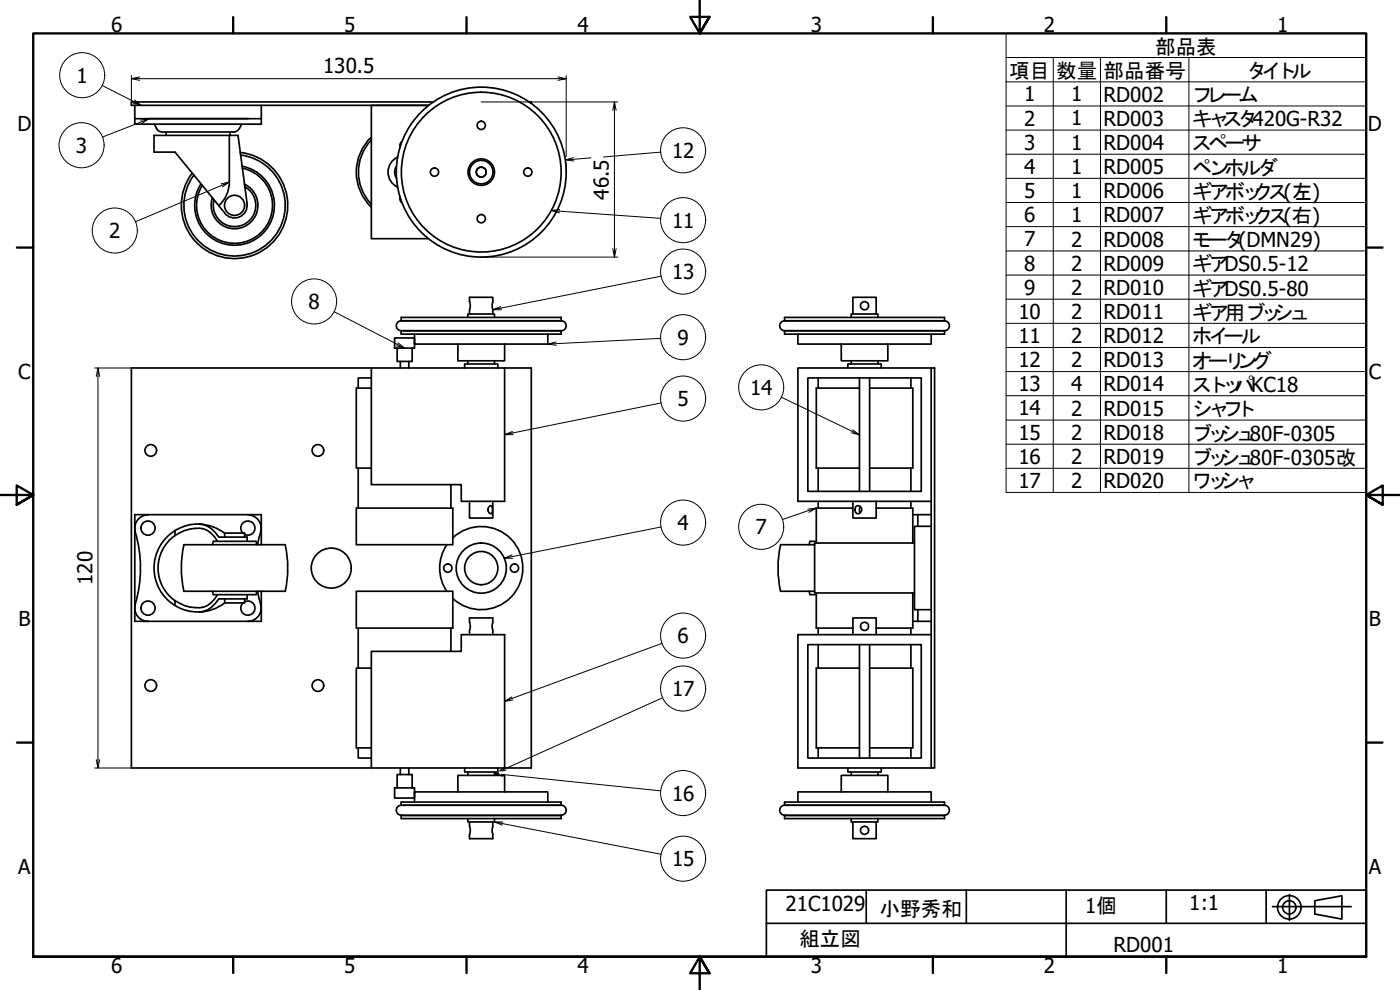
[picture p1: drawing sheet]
<svg xmlns="http://www.w3.org/2000/svg" width="420mm" height="297mm" viewBox="0 0 420 297" stroke-linecap="round" stroke-linejoin="round" font-family="sans-serif">
<!-- layer: Visible (ISO) -->
<g fill="none" stroke="#000" stroke-width=".51">
<path d="M40.4 31.6v4h38v-4M40.4 35.6v1.7h38v-1.7M44.4 35.6h30M46.4 37.3l.6 1.2M47 38.5l.5 .7 1.2 .4h21.4l1.2-.4 .6-.7M49.8 39.6v1M69 39.6v1M72.5 37.3l-.6 1.2M130 30.6h-90.6v1h89.2h-17.2v40h17.2M158.9 30.6h.5v.4M68.8 40.6v14a9.4 9.4 0 0 1-3.2 7.1M72.1 45.7a16 16 0 0 1 13.6 20.4 16 16 0 0 1-22.5 9.8 16 16 0 0 1-5.5-23.9"/>
<path d="M72.2 46.5a15.2 15.2 0 0 1 12.8 19.5 15.2 15.2 0 0 1-21.4 9.2 15.2 15.2 0 0 1-5.4-22.6M72.6 49.8a12 12 0 0 1 9.2 15.5 12 12 0 0 1-16.5 7.1 12 12 0 0 1-5-17.2M72.7 50.5a11.4 11.4 0 0 1 8.5 14.7 11.4 11.4 0 0 1-15.6 6.7 11.4 11.4 0 0 1-4.9-16.3M73.3 55.2a7 7 0 0 1 3.6 9.1 7 7 0 0 1-9 3.9 7 7 0 0 1-4.2-8.8M73.4 56a6.4 6.4 0 0 1 2.8 8.2 6.4 6.4 0 0 1-7.9 3.4 6.4 6.4 0 0 1-4.1-7.6M111.4 41.1a14.5 14.5 0 0 0 0 21M111.5 42a13.9 13.9 0 0 0 0 19.3M119 49.9a3 3 0 0 0 0 3.5M119.4 47.1a5 5 0 0 0-2.9 4.5 5 5 0 0 0 2.9 4.6M120.1 59.2l-.1 .7 .6 .9M120.6 42.5l-.4 .5-.1 1.1M74.1 61.1a3.8 3.8 0 0 1-2.2 4 3.8 3.8 0 0 1-4.4-1.1"/>
<path d="M74.2 61.1l-2.8-20.5h-25.2v5h6.3l15 18.4M120.4 96.3v-1.1h48v1.1M120.4 99.2v1.1h48v-1.1M120.4 96.3h48M120.4 99.2h48M120.4 96.3a1.49 1.49 0 0 0-1.5 1.4 1.49 1.49 0 0 0 1.5 1.5M140.4 95.2v-1h8v1M140.9 94.2v-1.3a3.1 3.1 0 0 0 0-2.4v-1.3h7l-.2 2 .2 3M168.4 96.3a1.49 1.49 0 0 1 1.5 1.4 1.49 1.49 0 0 1-1.5 1.5M235.5 95.2h48v1.1h-48zM235.5 99.2h48v1.1h-48zM235.5 96.3a1.49 1.49 0 0 0-1.5 1.4 1.49 1.49 0 0 0 1.5 1.5"/>
<path d="M255.5 95.2v-1h8v1M256 94.2v-5h7v5M283.4 96.3a1.49 1.49 0 0 1 1.5 1.4 1.49 1.49 0 0 1-1.5 1.5M111.4 110.4h40v40h-13v-5h-27zM111.4 116.4h-4.5v24h4.5M111.4 113.4h-3.9v3M111.4 110.4h-72v120h72M118.4 101.4h6v3h-6zM119.2 104.4v4h4.5v-4M120.1 108.4v2M122.7 108.4v2M124.4 100.3v2.9h40v-2.9"/>
<path d="M137.4 103.2v5.1h14v-5.1M139.4 110.4v-1.2h10v1.2M140.4 108.3v.9M148.4 108.3v.9M151.4 110.4h8v120h-8M239.5 100.3v2.9h40v-2.9M242.4 113.4h34.1v34h-34.1zM245.6 113.4v3M252.5 103.2v5.1h13.9v-5.1M254.4 110.4v-1.2h10.1v1.2M255.5 108.3v.9M257.9 116.4h-12.9v24h12.9"/>
<path d="M257.9 113.4v34M261 116.4h12.9v24h-12.9M261 113.4v34M263.5 108.3v.9M273.4 113.4v3M279.5 110.4h1v120h-1zM279.5 110.4h-40v40h40M44.4 154.5a4 4 0 0 0-3.8 5.1 39.1 39.1 0 0 1-.1 22.3 4 4 0 0 0 3.9 4.5M52.5 159.2a13.2 13.2 0 0 0 0 22.5M52.5 159.2a12.2 12.2 0 0 1 8.7-1.8 8.5 8.5 0 0 1 4.5 3.7h8.5v1.3M52.5 159.2v1.5a11.5 11.5 0 0 1 8.6-2 7.7 7.7 0 0 1 4.2 3.7M59.8 157.3a13.2 13.2 0 0 1 7.6 2.7"/>
<path d="M72.9 160a2.13 2.13 0 0 1 .7-3.5 2.13 2.13 0 0 1 2.9 2.1 2.13 2.13 0 0 1-3.1 1.7M74.4 154.5a4 4 0 0 1 3.8 5.1M78.2 159.6l-.9 3.8M106.9 152.4h29v11h-29zM107.5 140.4v12M135.3 145.4v7M140.9 150.4v5h7v-5M146.7 152.1l.6-.4a1.76 1.76 0 0 1 0 2.5 1.28 1.28 0 0 1-.6-2.1zM245.6 140.4v7M245.6 150.4v2M256 150.4v5h7v-5M256 152.4h-11v10.5"/>
<path d="M256.8 152.1a1.14 1.14 0 0 1 1.7 .3 1.14 1.14 0 0 1-.6 1.6 1.05 1.05 0 0 1-1.2-.3 1.05 1.05 0 0 1 0-1.3zM258.1 151.9l-.2 .7 .2 1.3M263 152.4h10.9v10.5M273.4 140.4v7M273.4 150.4v2M273.9 154.4h5.6M275.5 154.4v3.5M279.5 157.9h-5.1v25h5.1M52.5 160.7a12 12 0 0 0 0 19.5M55.2 163.4h30.5M55.2 177.4h30.5M55.2 163.5a32 32 0 0 0 0 13.9"/>
<path d="M63.8 177.4l.2 1h12.8l.3-1M63.8 163.4l.2-1h12.8l.3 1M65.3 178.4a6.4 6.4 0 0 1-7 3.9 10.9 10.9 0 0 1-5.8-2.1v1.5M67.4 161.1v-1.2h6v1.2M67.4 179.7v1.2h6v-1.2M74.2 178.4v1.3h-8.5a7.4 7.4 0 0 1-8.9 3.7l-3-1-1.3-.7M77.3 177.4l.9 3.9M78.4 163.4v-9h-38v32h38v-9M85.6 163.5a32 32 0 0 1 0 14M106.9 177.4h29v11.1h-29zM134.1 163.5a12.5 12.5 0 0 0 0 13.9M135.9 161.3a12.5 12.5 0 0 1 17.5 .4 12.5 12.5 0 0 1 0 17.5 12.5 12.5 0 0 1-17.5 .4"/>
<path d="M234.3 163.4h10.2M234.3 163.5a32 32 0 0 0 0 13.9h10.2M242.8 177.4l.3 1h1.9M245 162.4h-1.9l-.3 1M245 177.9v10.6h11M273.9 177.9v10.6h-10.9M274.4 162.9h-29.9v15h29.9M67.4 180.9a13.2 13.2 0 0 1-7.6 2.7M73.4 180.6a2.13 2.13 0 0 1 3.1 1.7 2.13 2.13 0 0 1-2.9 2.1 2.13 2.13 0 0 1-.7-3.5M78.2 181.3a4 4 0 0 1-3.8 5.1M107.5 188.5v12M111.4 195.4h27v-5h13v40h-40z"/>
<path d="M135.3 188.5v6.9M140.9 190.4v-1.2a3.1 3.1 0 0 0 0-2.5v-1.3h7l-.2 2 .2 3M242.4 193.4h34.1v34h-34.1zM245.6 188.5v1.9M245.6 193.4v7.1M256 190.4v-5h7v5M257.9 193.4v34M261 193.4v34M273.4 188.5v1.9M273.4 193.4v7.1M273.9 186.4h5.6M275.5 182.9v3.5"/>
<path d="M279.5 190.4h-40v40h40M111.4 200.5h-4.5v23.9h4.5M257.9 200.5h-12.9v23.9h12.9M261 200.5h12.9v23.9h-12.9M107.5 224.4v3h3.9M118.4 236.4h6v3h-6zM119.2 236.4v-4h4.5v4M120.1 230.4v2M122.7 230.4v2M137.4 237.6v-5h14v5M139.4 230.4v1.2h10v-1.2M140.4 231.6v1"/>
<path d="M148.4 231.6v1M245.6 224.4v3M252.5 237.6v-5h13.9v5M254.4 230.4v1.2h10.1v-1.2M255.5 231.6v1M263.5 231.6v1M273.4 224.4v3M120.4 241.6v-.9h48v.9M120.4 241.6h48M120.4 244.7h48v.9h-48zM120.4 241.6a1.49 1.49 0 0 0-1.5 1.5 1.49 1.49 0 0 0 1.5 1.5M124.4 240.7v-3.1h40v3.1"/>
<path d="M140.4 245.6v1h8v-1M140.9 246.6v1.3a3.1 3.1 0 0 1 0 2.5v1.2h7l-.2-2 .2-3M168.4 241.6a1.49 1.49 0 0 1 1.5 1.5 1.49 1.49 0 0 1-1.5 1.5M235.5 240.7h48v.9h-48zM235.5 244.7h48v.9h-48zM235.5 241.6a1.49 1.49 0 0 0-1.5 1.5 1.49 1.49 0 0 0 1.5 1.5M239.5 240.7v-3.1h40v3.1M255.5 245.6v1h8v-1M256 246.6v5h7v-5M283.4 241.6a1.49 1.49 0 0 1 1.5 1.5 1.49 1.49 0 0 1-1.5 1.5"/>
<circle cx="144.4" cy="37.6" r="1.24"/>
<circle cx="130.4" cy="51.6" r="1.24"/>
<circle cx="144.4" cy="51.6" r="24"/>
<circle cx="144.4" cy="51.6" r="3.5"/>
<circle cx="144.4" cy="51.6" r="1.49"/>
<circle cx="144.4" cy="51.6" r="4"/>
<circle cx="144.4" cy="51.6" r="25.5"/>
<circle cx="158.4" cy="51.6" r="1.24"/>
<circle cx="70.4" cy="61.6" r="3"/>
<circle cx="144.4" cy="65.6" r="1.24"/>
<circle cx="259.4" cy="91.7" r="1.23"/>
<circle cx="45.2" cy="135.1" r="1.75"/>
<circle cx="95.4" cy="135.1" r="1.75"/>
<circle cx="44.4" cy="158.5" r="2.13"/>
<circle cx="99.4" cy="170.5" r="6"/>
<circle cx="134.4" cy="170.5" r="1.24"/>
<circle cx="144.4" cy="170.5" r="7.5"/>
<circle cx="144.4" cy="170.5" r="5"/>
<circle cx="154.4" cy="170.5" r="1.24"/>
<circle cx="44.4" cy="182.5" r="2.13"/>
<circle cx="259.5" cy="187.9" r="1.21"/>
<circle cx="45.2" cy="205.7" r="1.75"/>
<circle cx="95.4" cy="205.7" r="1.75"/>
<circle cx="259.5" cy="249.1" r="1.21"/>
</g>
<!-- layer: Symbol (ISO) -->
<g fill="none" stroke="#000" stroke-width=".3">
<path d="M301.9 17.3v-7.3h108.1v7.3M301.9 17.3h108.1v7.3M301.9 17.3v130.5h108.1v-123.2M316.1 17.3v130.5M330.3 17.3v130.5M356.8 17.3v130.5M30.7 25.6l11.7 6-2.5-.7M40.4 30l2 1.6M42.6 37l2.2-1.4-14.1 5.5M44.8 35.6l-2.6 .5M301.9 24.6h108.1M301.9 31.8h108.1"/>
<path d="M301.9 39h108.1M66.7 56.1l2.1-1.5-28.2 11.9M68.8 54.6l-2.4 .6M169.7 48l2.5 .3M172.1 47.3l-2.4 .7 7.7-.6M198.3 45.6l-17.2 1.5M301.9 46.3h108.1M301.9 53.5h108.1M165.5 63.2l2.4 .7M168 62.9l-2.5 .3 32.8 2.3M301.9 60.8h108.1M301.9 68h108.1"/>
<path d="M301.9 75.3h108.1M100.3 93.5l21.1 10.9-2.4-.7M147.9 92.9h2.6M198.4 82.9l-50.5 10 2.3-.9M301.9 82.5h108.1M301.9 89.8h108.1M301.9 97h108.1M119.4 102.9l2 1.5M164.4 103.2l2.5 .4M198.3 101.5l-33.9 1.7 2.5-.6M234.5 119.2l23.4 11.3-2.4-.7M301.9 104.3h108.1"/>
<path d="M301.9 111.5h108.1M301.9 118.7h108.1M151.4 130.4h2.6M198.4 120.9l-47 9.5 2.4-.9M255.9 129l2 1.5M301.9 126h108.1M301.9 133.3h108.1M198.4 158.1l-47.1 9.4 2.4-1M242.8 153.7l2.2-1.3-10.2 3.5M245 152.4l-2.6 .4M301.9 140.5h108.1M151.3 167.5h2.6"/>
<path d="M198.7 193l-47.3 17.4 2.2-1.3M153.9 210l-2.5 .4M198.9 209.3l-48.7 22M148.4 232.1l2.5 .8M149.7 232l-1.3 .1 1.4 .2M150.3 232.3l48 5M151.5 230.2l-1.6 1.1M151.9 231.1l-1.3 .2M211.8 238a6.8 6.8 0 0 0-9.9-6.1 6.8 6.8 0 0 0-.8 11.6 6.8 6.8 0 0 0 10.6-4.5l.1-1M148.4 246.6l2.3 1M150.9 246.6h-2.5l50 9.7"/>
<circle cx="24.7" cy="22.6" r="6.8"/>
<circle cx="24.5" cy="43.6" r="6.8"/>
<circle cx="205" cy="45.1" r="6.8"/>
<circle cx="34.4" cy="69.2" r="6.8"/>
<circle cx="205" cy="66.1" r="6.8"/>
<circle cx="94.3" cy="90.4" r="6.8"/>
<circle cx="205" cy="81.5" r="6.8"/>
<circle cx="205" cy="101.2" r="6.8"/>
<circle cx="205" cy="119.6" r="6.8"/>
<circle cx="228.4" cy="116.2" r="6.8"/>
<circle cx="205" cy="156.8" r="6.8"/>
<circle cx="228.4" cy="158.1" r="6.8"/>
<circle cx="205" cy="190.7" r="6.8"/>
<circle cx="205" cy="206.6" r="6.8"/>
<circle cx="205" cy="257.6" r="6.8"/>
</g>
<!-- layer: Border (ISO) -->
<g fill="none" stroke="#000" stroke-width=".7">
<path d="M70 5.1v4.9M140 5.1v4.9M210 0v10l-2.9-4.9h5.8l-2.9 4.9 2.9-4.9M280 5.1v4.9M350 5.1v4.9M5.1 74.3h4.9M410 74.3h4.9M0 148.5h10l-5-2.8v5.7l5-2.9-5 2.9M420 148.5h-10l5-2.8v5.7l-5-2.9 5 2.9M5.1 222.8h4.9M410 222.8h4.9M10 287.1v-277.1h400v277.1h-400h400"/>
<path d="M70 287.1v4.9M140 287.1v4.9M212.9 292l-2.9-4.9 2.9 4.9h-5.8l2.9-4.9v9.9M280 287.1v4.9M350 287.1v4.9"/>
</g>
<!-- layer: Title (ISO) -->
<g fill="none" stroke="#000" stroke-width=".51">
<path d="M230 267.1h180v20h-180zM230 277h180M260 267.1v9.9M290 267.1v9.9M320 267.1v20M350 267.1v9.9M380 267.1v9.9M381.9 272h23.6M387 268.4v7.7M394.6 270.2l8.1-1.4v7l-8.1-1.6z"/>
<circle cx="386.9" cy="272.2" r="3.5"/>
<circle cx="386.9" cy="272.2" r="2"/>
</g>
<!-- layer: Dimension (ISO) -->
<g fill="none" stroke="#000" stroke-width=".3">
<path d="M39.4 23.6l2.5 .5M39.4 22.7v7.9M41.9 23.1l-2.5 .5h130.5l-2.5 .5M144.4 30.6h41M167.4 23.1l2.5 .5M169.9 22.7v24.3M184.4 30.6l-.5 2.5M184.9 33.1l-.5-2.5v46.5l-.5-2.5M169.9 49v2.6M144.4 77.1h41M184.9 74.6l-.5 2.5M28.4 110.4h11"/>
<path d="M29.4 110.4l-.5 2.6M29.9 113l-.5-2.6v120l-.5-2.4M28.4 230.4h11M29.9 228l-.5 2.4"/>
</g>
<g font-size="6.2">
<text x="33.3" y="9.6">6</text>
<text x="103.3" y="9.6">5</text>
<text x="173.3" y="9.6">4</text>
<text x="243.3" y="9.6">3</text>
<text x="313.3" y="9.6">2</text>
<text x="383.3" y="9.6">1</text>
<text x="346.6" y="16.2">部品表</text>
<text x="97" y="22">130.5</text>
<text x="302.8" y="23.3">項目</text>
<text x="317" y="23.4">数量</text>
<text x="331.2" y="23.4">部品番号</text>
<text x="374.3" y="23.4">タイトル</text>
<text x="23" y="24.8">1</text>
<text x="307.3" y="30.4">1</text>
<text x="321.5" y="30.4">1</text>
<text x="331.2" y="30.5">RD002</text>
<text x="357.7" y="30.5">フレーム</text>
<text x="5.3" y="39.4">D</text>
<text x="307.3" y="37.7">2</text>
<text x="321.5" y="37.6">1</text>
<text x="331.2" y="37.7">RD003</text>
<text x="357.7" y="37.8">キャスタ420G-R32</text>
<text x="410.5" y="39.4">D</text>
<text x="22.8" y="45.9">3</text>
<text x="201.7" y="47.4">12</text>
<text x="307.3" y="44.9">3</text>
<text x="321.5" y="44.9">1</text>
<text x="331.2" y="44.9">RD004</text>
<text x="357.7" y="45.1">スペーサ</text>
<text x="307.3" y="52.2">4</text>
<text x="321.5" y="52.2">1</text>
<text x="331.2" y="52.2">RD005</text>
<text x="357.7" y="52.4">ペンホルダ</text>
<text x="182.8" y="59.9" transform="rotate(-90 182.8 59.9)">46.5</text>
<text x="307.3" y="59.4">5</text>
<text x="321.5" y="59.4">1</text>
<text x="331.2" y="59.4">RD006</text>
<text x="357.7" y="59.7">ギアボックス(左)</text>
<text x="32.8" y="71.4">2</text>
<text x="201.7" y="68.3">11</text>
<text x="307.3" y="66.7">6</text>
<text x="321.5" y="66.7">1</text>
<text x="331.2" y="66.7">RD007</text>
<text x="357.7" y="67">ギアボックス(右)</text>
<text x="307.3" y="73.9">7</text>
<text x="321.5" y="74">2</text>
<text x="331.2" y="74">RD008</text>
<text x="357.7" y="74">モータ(DMN29)</text>
<text x="201.7" y="83.8">13</text>
<text x="307.3" y="81.2">8</text>
<text x="321.5" y="81.2">2</text>
<text x="331.2" y="81.2">RD009</text>
<text x="357.7" y="81.5">ギアDS0.5-12</text>
<text x="307.3" y="88.4">9</text>
<text x="321.5" y="88.4">2</text>
<text x="331.2" y="88.4">RD010</text>
<text x="357.7" y="88.7">ギアDS0.5-80</text>
<text x="92.6" y="92.7">8</text>
<text x="305.6" y="95.7">10</text>
<text x="321.5" y="95.7">2</text>
<text x="331.2" y="95.7">RD011</text>
<text x="357.7" y="96">ギア用ブッシュ</text>
<text x="203.3" y="103.5">9</text>
<text x="305.6" y="102.9">11</text>
<text x="321.5" y="102.9">2</text>
<text x="331.2" y="102.9">RD012</text>
<text x="357.7" y="103">ホイール</text>
<text x="5.5" y="113.7">C</text>
<text x="305.6" y="110.2">12</text>
<text x="321.5" y="110.2">2</text>
<text x="331.2" y="110.2">RD013</text>
<text x="357.7" y="110.5">オーリング</text>
<text x="410.8" y="113.7">C</text>
<text x="225.1" y="118.5">14</text>
<text x="305.6" y="117.5">13</text>
<text x="321.5" y="117.4">4</text>
<text x="331.2" y="117.5">RD014</text>
<text x="357.7" y="117.7">ストッパKC18</text>
<text x="203.3" y="121.8">5</text>
<text x="305.6" y="124.6">14</text>
<text x="321.5" y="124.7">2</text>
<text x="331.2" y="124.7">RD015</text>
<text x="357.7" y="124.8">シャフト</text>
<text x="305.6" y="131.9">15</text>
<text x="321.5" y="131.9">2</text>
<text x="331.2" y="131.9">RD018</text>
<text x="357.7" y="132.2">ブッシュ80F-0305</text>
<text x="305.6" y="139.2">16</text>
<text x="321.5" y="139.2">2</text>
<text x="331.2" y="139.2">RD019</text>
<text x="357.7" y="139.5">ブッシュ80F-0305改</text>
<text x="305.6" y="146.4">17</text>
<text x="321.5" y="146.4">2</text>
<text x="331.2" y="146.4">RD020</text>
<text x="357.7" y="146.5">ワッシャ</text>
<text x="203.3" y="159.1">4</text>
<text x="226.8" y="160.3">7</text>
<text x="27.7" y="175.5" transform="rotate(-90 27.7 175.5)">120</text>
<text x="5.5" y="187.9">B</text>
<text x="410.8" y="187.9">B</text>
<text x="203.3" y="193">6</text>
<text x="201.7" y="208.8">17</text>
<text x="201.7" y="240.3">16</text>
<text x="5.5" y="262.2">A</text>
<text x="201.7" y="259.9">15</text>
<text x="410.8" y="262.2">A</text>
<text x="235.8" y="273.4">21C1029</text>
<text x="264" y="274.8">小野秀和</text>
<text x="325.7" y="274.1">1個</text>
<text x="356.9" y="272.9">1:1</text>
<text x="239.9" y="283.8">組立図</text>
<text x="334.1" y="285.5">RD001</text>
<text x="33.3" y="292">6</text>
<text x="103.3" y="292">5</text>
<text x="173.3" y="292">4</text>
<text x="243.3" y="292">3</text>
<text x="313.3" y="292">2</text>
<text x="383.3" y="292">1</text>
</g>
</svg>
